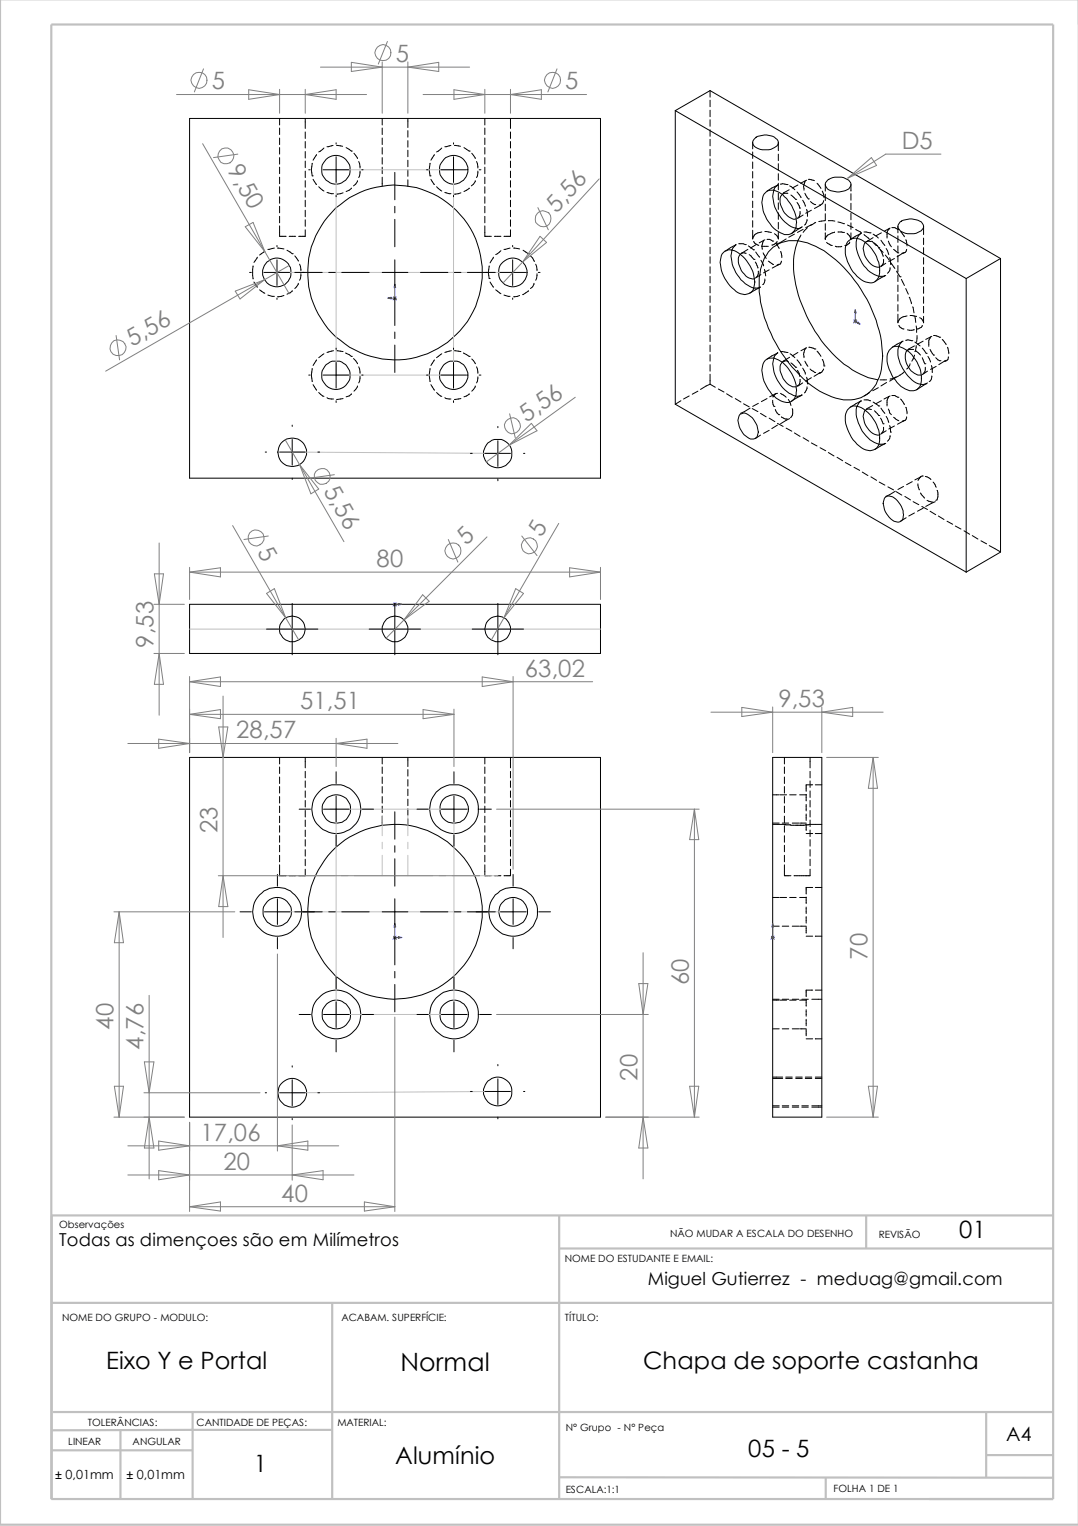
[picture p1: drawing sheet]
<svg xmlns="http://www.w3.org/2000/svg" width="210mm" height="297mm" viewBox="0 0 210 297" stroke-linecap="round" stroke-linejoin="round" font-family="sans-serif">
<g fill="none" stroke="#c0c0c0" stroke-width=".42">
<path d="M0 0v296.8h210M10 4.8h195.1v287h-195.1zM108.9 236.6v55.3M168.7 236.5v6.4M205.1 236.6h-195v55.3M10.1 253.6h195M64.7 253.6v38.3M108.9 243h96.2M10.3 274.9h194.8M23.5 278.4v13.2M37.2 278.3h27.4M37.5 274.9v17"/>
<path d="M37.5 278.3l-27.5 .1M192 274.8v12.8M10.2 282.3h27.3M108.9 287.6h96.2M160.8 287.6v4.2M192 283.2h13.1"/>
</g>
<g fill="none" stroke="#000" stroke-width=".19">
<path d="M138.3 17.6v1.3M138.3 19.5v1.3M138.3 17.6l-6.8 3.9M138.3 17.6l56.5 32.7M36.9 23.1h80v70h-80zM54.4 23.1v1.2M54.4 24.9v1.3M54.4 26.9v1.2M54.4 28.7v1.3M54.4 30.7v1.2M54.4 32.5v1.3M54.4 34.5v1.3"/>
<path d="M54.4 36.4v1.2M54.4 38.3v1.3M59.4 23.1v1.9M59.4 25.7v1.3M59.4 27.5v1.3M59.4 29.5v1.3M59.4 31.4v1.2M59.4 33.3v1.3M59.4 35.2v1.2M59.4 37.1v1.3M59.4 39v1.2M60.1 33h.3"/>
<path d="M60.8 34.2h.1M60.8 31.8l-.2 1.2 .2 1.2M61 34.9l.6 1M61.6 30.1l-.6 1.1M62.1 36.4l1 .8M62.9 33h5M63.1 28.8l-1 .8M63.7 37.5l1.2 .2M64.9 28.3l-1.2 .3M65.4 27.8v.3M65.4 30.5v5M65.4 38v.3"/>
<path d="M65.5 28.3l1.2 .2M66.8 37.5l-1.3 .3M67.4 28.7l1 .7M68.4 29.4h.1M68.4 36.6l-.4 .4-.6 .3M68.9 29.8l.7 1M69.6 35.2l-.3 .6-.5 .4M69.8 31.4l.3 1.3M70.1 33.3l-.1 .9-.2 .4M70.4 33h.3M74.4 23.1v1.2M74.4 24.9v1.3"/>
<path d="M74.4 26.9v1.2M74.4 28.7v1.3M74.4 30.7v1.2M74.4 32.5v1.3M74.4 34.5v1.7M76.9 33.6v5.3M79.4 23.1v1.7M79.4 25.4v1.3M79.4 27.4v1.2M79.4 29.2v1.3M79.4 31.2v1.3M79.4 33v1.3"/>
<path d="M79.4 35v1.3M83.1 33h.2M83.7 34.2h.1M83.7 31.8l-.1 1.2 .1 1.2M83.9 34.9l.7 1M84.6 30.1l-.7 1.1M85 36.4l1 .8M85.9 33h4.9M86 28.8l-1 .8M86.6 37.5l1.2 .2M87.8 28.3l-1.2 .3M88.3 27.8v.3"/>
<path d="M88.3 30.5v5M88.3 38v.3M88.5 28.3l1.2 .2M89.7 37.5l-1.2 .3M90.3 28.7l1.1 .7M91.4 29.4h.1M91.4 36.6l-1.1 .7M91.9 29.8l.6 1M92.5 35.2l-.3 .6-.4 .4M92.8 31.4l.2 1.3M93 33.3v.9l-.2 .4M93.3 33h.3"/>
<path d="M94.4 23.1v1.2M94.4 24.9v1.3M94.4 26.9v1.2M94.4 28.7v1.3M94.4 30.7v1.2M94.4 32.5v1.3M94.4 34.5v1.3M94.4 36.4v1.2M94.4 38.3v1.3M99.4 23.1v1.9M99.4 25.7v1.3M99.4 27.5v1.3"/>
<path d="M99.4 29.5v1.3M99.4 31.4v1.2M99.4 33.3v1.3M99.4 35.2v1.2M99.4 37.1v1.3M99.4 39v1.2M131.5 21.5l56.6 32.7M131.5 21.5v57.2M138.3 21.4v1.3M138.3 23.3v1.3M138.3 25.3v1.2M138.3 27.1v1.3"/>
<path d="M138.3 29.1v1.2M138.3 30.9v1.3M138.3 32.9v1.2M138.3 34.7v1.3M138.3 36.7v1.3M138.3 38.6v1.2M146.6 27.7v1.3M146.6 29.6v1.2M146.6 31.5v1.3M146.6 33.4v1.3M146.6 35.3v1.3M146.6 37.2v1.3"/>
<path d="M146.6 39.1v1.3M147.2 26.7a3.6 3.6 0 0 1 4.1 .4 .97 .97 0 0 1-.5 1.6 3.3 3.3 0 0 1-4.2-.6 1.18 1.18 0 0 1 .6-1.4zM149.3 37.3a2.68 2.68 0 0 1 3.1 .6 7.8 7.8 0 0 1 2.7 5.4 2.36 2.36 0 0 1-1.3 2.3 3.6 3.6 0 0 1-3.1-1.1 6.7 6.7 0 0 1-2.2-6 1.7 1.7 0 0 1 .8-1.2zM151.4 36h.1M151.4 36a3.4 3.4 0 0 0-.7 3.7 6.3 6.3 0 0 0 4.6 4.8l.8-.3M151.5 36l-2.1 1.2M151.6 27.7v1.6M151.6 30v1.3M151.6 31.9v1.2M151.6 33.8v1.3M151.6 35.7v1.2M151.6 37.6v1.3"/>
<path d="M151.6 39.5v1.3M152 35.8h.4l.8 .1M153.2 35.9h.1M153.4 37.6a1.34 1.34 0 0 0-1.5 1.8 3.9 3.9 0 0 0 2.7 3.3l.4-.1M153.7 36.9l-1.2 .7M153.8 36.2l1 .7M154 38l.9 .8M154.9 38.8h.1M155.2 37.4l.8 1.1M155.2 39.4l.4 .7 .1 .4M155.4 36l-1.1 .6M156.3 39l.5 1.2"/>
<path d="M156.7 37.6l.7 1.1M156.8 35.2a2.4 2.4 0 0 0-.3 1.8M157.1 35.1l-1.2 .6M157.4 38.7h.1M157.4 34.9l1.2 .3M157.8 39.2l.5 .5 .5 .1M159.1 35.7l.8 1M159.5 39.9h.3M159.8 39.9l-1.2 .7M160.1 37.2l.3 1.3M160.4 39.1a.95 .95 0 0 1-.6 .8M160.7 35.9v1.3"/>
<path d="M160.7 37.8v1.3M160.7 39.7v1.3M161.1 35.1a3.6 3.6 0 0 1 4.3 .2 1.13 1.13 0 0 1-.8 1.8 3.9 3.9 0 0 1-3.5-.3l-.1-.3a.94 .94 0 0 1 .1-1.4zM165.7 35.9v1.3M165.7 37.7v1.3M165.7 39.6v1.2M48.6 53h.3M49.3 51.8v2.5M49.4 54.9l.7 1M50.1 50.1l-.7 1M50.5 56.4l1.1 .7M51.4 53h5"/>
<path d="M51.6 48.9l-1.1 .7M52.2 57.4l1.2 .3M53.4 48.3l-1.2 .2M53.9 47.8v.2M53.9 50.6v5M53.9 58v.3M54 48.3l1.3 .2M54.4 40.2v1.2M54.4 42.1v1.3M54.4 44v2h1.3M55.3 57.5l-1.3 .3M55.9 48.7l1 .7"/>
<path d="M56.3 46h1.3M56.9 49.4h.1M56.9 56.6l-.4 .4-.6 .3M57.4 49.8l.7 1M57.4 53h5.3M58.1 55.1l-.7 1.1M58.3 51.4l.3 1.3M58.6 53.3l-.1 .9-.2 .4M59.4 40.9v1.3M59.4 42.8v1.3M59.4 44.7v1.3h-1.2M64 53h1.3"/>
<path d="M66.5 53h5.4M74.4 53h5M76.9 40.2v1.2M76.9 42.7v5.3M76.9 50.6v5M76.9 58v5.4M81.9 53h5.3M88.5 53h1.2M91 53h5.4M94.4 40.2v1.2M94.4 42.1v1.3M94.4 44v2h1.3"/>
<path d="M95.2 54.2h.1M95.2 51.8l-.1 1.2 .1 1.2M95.4 54.9l.7 1M96.1 50.1l-.7 1.1M96.3 46h1.2M96.5 56.4l1 .8M97.4 53h5M97.5 48.8l-1 .8M98.1 57.4l1.2 .3M99.3 48.3l-1.2 .2M99.4 40.9v1.3M99.4 42.8v1.3"/>
<path d="M99.4 44.7v1.3h-1.3M99.8 47.8v.2M99.8 50.6v5M99.8 58v.3M100 48.3l1.2 .2M101.2 57.5l-1.2 .3M101.9 48.7l1 .7M102.9 49.4h.1M102.9 56.6l-1.1 .7M103.3 49.8l.4 .4 .4 .7M104 55.1l-.3 .7-.4 .4M104.3 51.4l.3 1.3"/>
<path d="M104.6 53.3l-.1 .9-.2 .4M104.8 53h.4M138.3 40.5v1.3M138.3 42.4v1.2M138.3 44.3v1.3M138.3 46.2v1.2M138.3 48.1v1.3M138.3 50v1.3M138.3 51.9v1.3M138.3 53.8v1.3M138.3 55.7v1.3M138.3 57.6v1.3"/>
<path d="M138.3 59.5v1.3M141.1 48.9a3 3 0 0 1 3.5 1 6.4 6.4 0 0 1 2.1 6.3 2.24 2.24 0 0 1-3.7 .2 7 7 0 0 1-2.7-5.8 2.06 2.06 0 0 1 .8-1.7zM142.5 48.7a6.7 6.7 0 0 0 3 6.8l.5 .2a1.82 1.82 0 0 0 2 .1M143.3 47.6l-.8 1M143.3 47.6l-2.1 1.3M143.8 47.4h.9l.4 .2M144.4 49.3a1.94 1.94 0 0 0-.4 2.5 3.1 3.1 0 0 0 2.8 2.5l.1-.1M144.4 49.3h.9M145.1 47.6h.1M145.6 48.5l-1.2 .8M145.7 47.9l1 .7M145.9 49.6l.9 .9"/>
<path d="M146.6 41v1.3M146.6 43v1.2M146.6 44.8v1.7M146.7 48.6h.1M146.7 47l.3 .4 .7 .4M146.8 50.5h.1M147.1 51l.5 1.2M147.2 49.1l.7 1M147.2 47.6l-1.1 .7M147.7 52.8a1.18 1.18 0 0 1-.5 1.2M148.1 55.9l-2.1 1.2M148.2 50.7l.5 1.1"/>
<path d="M148.2 53.5l-1.1 .6M148.3 47.9h1.3M148.3 45.2h-.3a1.6 1.6 0 0 0-1.4 1.2M148.6 49.2l.6 1.1M148.7 46.8a2.2 2.2 0 0 0-.3 1.7M148.8 52.4l.3 1.3M148.9 45.1l1.3 .1M148.9 54.3a1.13 1.13 0 0 1-.4 1.1M148.9 46.7l-1.1 .6M149.4 46.6h.5l.6 .3M149.6 49.1a6.9 6.9 0 0 1 8.4-1.5 18.9 18.9 0 0 1 7 5.3 27.1 27.1 0 0 1 6.9 16.4 9.8 9.8 0 0 1-2.1 6.6 6.8 6.8 0 0 1-7.8 1.3 18.9 18.9 0 0 1-7.7-5.7 26.1 26.1 0 0 1-6.5-15.6 10.3 10.3 0 0 1 1.8-6.8zM149.6 50.8l1 .7"/>
<path d="M149.8 52.5l-1.1 .6M150.5 46.9h.1M150.8 45.5l.5 .4 .3 .5M151 47.4l.7 1M151.3 47l-.3 .4-.7 .3M151.6 41.4v1.3M151.6 43.3v1.3M151.6 45.2v1.3M151.6 51.4l-1.2 .8M152 49l.2 1.2M152.1 50.8l-.2 .6-.6 .2M153.1 46.5l-1.9 1"/>
<path d="M154.7 45.6l-1.1 .6M155.7 40.5h.1M155.8 41.2a1.18 1.18 0 0 1-.4 1.2M156 45.7a12.8 12.8 0 0 0-1.1 9.7 28.7 28.7 0 0 0 9.4 15.5 15.9 15.9 0 0 0 6.6 3M156.2 44.1l-2.1 1.4M156.4 44.6l-1.1 .6M156.4 41.9l-1.1 .6M157.1 40.8l.1 1.3M157.1 42.7l-.1 .7-.4 .4M157.2 44.3l-.8 .9M158 40.9l-1.1 .6M158.1 43.7l-1.2 .6"/>
<path d="M158.8 43.3l-1.1 .6M160.7 41.6v1.3M160.7 43.5v1.3M160.7 45.3v1.3M160.7 43l-1.3 .1M161 47.2l1.1 .6M161.3 45.7l-.6 .6M161.3 43h1.3M162.5 45.2l-1.1 .5M162.6 47.9h1.3M163.2 45.2h1.2M163.2 43.2l1.2 .3"/>
<path d="M164.9 45.4a1.3 1.3 0 0 1 .7 1.1M165 43.8l1.1 .5M165.3 46.8a2.15 2.15 0 0 1 2.8 .1 6.9 6.9 0 0 1 3 7.1 1.82 1.82 0 0 1-2.5 .9 7.1 7.1 0 0 1-4-6.6l.2-.9zM165.4 47.1v.2l-.6 .5h-.3M165.7 41.5v1.3M165.7 43.4v1.2M165.7 45.3v1.3M166.6 44.6l1.1 .7M166.9 46.4a6.8 6.8 0 0 0 2.1 6.2 3.4 3.4 0 0 0 3.3 1M167.6 45.3l-.7 1M167.7 45.4l-2.1 1.2M168.2 45.2l1.2 .1"/>
<path d="M168.2 45.7l1 .8M169.4 45.3h.1M169.7 47a1.06 1.06 0 0 0-1.6 1 3.8 3.8 0 0 0 2.8 4h.4M169.8 46.9l.8 .9M170 45.6l1 .7M170 46.3l-1.4 .8M170.2 47.3l.9 .9M170.6 47.8h.1M171.1 48.2h.1M171.1 48.3l.9 .8M171.4 48.7l.6 1.2M171.5 46.8l.8 1"/>
<path d="M171.6 45.3l-1.1 .6M172 50.5a1.08 1.08 0 0 1-.5 1.3M172.4 49.6l.7 1.1M172.5 53.6l-2.2 1.2M172.5 51.3l-1.1 .6M172.6 48.4l.5 1.2M173 46.9l.6 1.1M173.1 44.5l-.4 .8v1M173.2 50.2l.2 1.2M173.3 52.1a1.15 1.15 0 0 1-.5 1.1M173.3 44.4l-1.1 .6M173.4 51.4h.1"/>
<path d="M173.5 51.2l.7 1.1M173.7 44.3h.5l.6 .3M174 48.5l1 .7M174.2 50.3l-1.1 .6M174.6 52.8l.7 1.1M174.8 44.6h.1M174.8 44.1v1.2M174.8 45.9v1.3M174.8 47.9v1.2M174.8 49.7v1.3M174.8 51.7v1.2M174.8 53.5v1.3"/>
<path d="M174.8 55.5v1.3M174.8 57.3v1.3M174.8 59.3v1.3M175.3 53.9h.1M175.3 43.2a3.6 3.6 0 0 1 4.3 .3 .97 .97 0 0 1-.5 1.6 3.3 3.3 0 0 1-4.2-.6 1.06 1.06 0 0 1 .4-1.3zM175.3 45.1l.8 1M175.5 54.4l.6 1.2M175.6 49.3h.2M175.8 49.3l-1.1 .7M176.1 49.1l-.3 .2M176.4 46.7l.2 1.2M176.4 56.2l.5 1.1"/>
<path d="M176.5 48.5l-.2 .6-.5 .2M177 57.9l.5 1.2M177.7 59.7l.3 1.2M179.8 44.1v1.6M179.8 46.3v1.3M179.8 48.2v1.3M179.8 50.2v1.2M179.8 52v1.3M179.8 54v1.2M179.8 55.8v1.3M179.8 57.8v1.2M179.8 59.6v1.3"/>
<path d="M188.1 54.2v57.2M194.8 50.3v57.2l-6.7 3.9M194.8 50.3l-6.7 3.9M60.1 73h.3M60.8 71.7a4.8 4.8 0 0 0 0 2.6M61 74.9l.6 1.1M61.6 70l-.6 1.1M62.1 76.4l1 .8M62.9 73h5M63.1 68.9l-1 .7M63.7 77.4l.2 .2 1 .1M64.9 68.3l-1.2 .3"/>
<path d="M65.4 67.8v.2M65.4 70.6v5M65.4 78v.3M65.5 68.3l1.3 .1M66.8 77.6l-1.3 .2M67.3 68.7l1.1 .7M68.4 69.4h.1M68.4 76.7l-.4 .4-.6 .1M68.8 69.8l.8 1M69.6 75.1l-.7 1M69.8 71.4l.3 1.3M70.1 73.3l-.1 .9-.2 .3"/>
<path d="M70.4 73h.3M76.9 64.6v1.3M76.9 67.2v5.3M83.1 73h.2M83.7 71.7a4.8 4.8 0 0 0 0 2.6M83.9 74.9l.7 1.1M84.6 70l-.7 1.1M85 76.4l1 .8M85.9 73h4.9M86 68.9l-1 .7M86.4 71a2.77 2.77 0 0 1 3.9 .1 2.77 2.77 0 0 1 0 3.8 2.77 2.77 0 0 1-3.9 .1 2.86 2.86 0 0 1 0-4zM86.6 77.4l.3 .2 .9 .1"/>
<path d="M87.9 68.3l-1.3 .3M88.3 67.8v.2M88.3 70.6v5M88.3 78v.3M88.5 68.3l1.2 .1M89.7 77.6l-1.2 .2M90.3 68.7l1.1 .7M91.4 69.4h.1M91.4 76.7l-.6 .4-.5 .1M91.9 69.9l.6 .9M92.5 75.1l-.6 1M92.8 71.4l.2 1.3"/>
<path d="M93 73.3l-.2 1.2M93.3 73h.3M131.5 78.7l56.6 32.7M132.6 78l-1.1 .7M134.2 77.1l-1.1 .6M135.9 76.1l-1.1 .6M138.3 74.8l1 .6M138.3 74.8l-1.9 1M138.3 61.4v1.3M138.3 63.4v1.2M138.3 65.2v1.3M138.3 67.2v1.2"/>
<path d="M138.3 69v1.3M138.3 71v1.2M138.3 72.8v2M139.9 75.7l1.1 .6M141.5 76.7l1.1 .6M143.2 77.6l1.1 .7M144.8 78.6l1.1 .6M146 79.4l-1.8 1.1M146.5 79.5l1.1 .6M147.7 78.5l-1.1 .6M149 70.1a2.64 2.64 0 0 1 3.4 .5 7.4 7.4 0 0 1 2.6 6.2 1.92 1.92 0 0 1-3 1.2 7.1 7.1 0 0 1-3.6-6.4l.2-.8zM149.4 77.6l-1.1 .6"/>
<path d="M150.5 77.9l.2 1.2M150.7 79.1h.1M150.7 69.7a5.5 5.5 0 0 0 .7 4.3 5.9 5.9 0 0 0 3.9 3.2l.8-.4M150.9 76.7l-.4 .5M151 79.7l.6 1M151.4 68.6l-.7 1M151.4 76.6l-1.5 .6M151.5 68.7l-2.1 1.2M152 68.4l1.2 .2M152 76.6l1.1 .7M153.2 68.6h.1M153.5 70.4a1.13 1.13 0 0 0-1.2 .1 1.13 1.13 0 0 0-.4 1.2 3.9 3.9 0 0 0 2.7 3.6h.4"/>
<path d="M153.5 77.8l.5 1.1M153.8 69.5l-1.3 .8M153.8 68.9l1 .7M154 70.6l.9 .9M154.3 79.5a1.63 1.63 0 0 1-.4 1.8M154.9 71.5h.1M155.2 70l.8 1.1M155.3 72.1l.3 .6 .1 .6M155.4 68.6l-1.1 .7M155.8 73.9a1.03 1.03 0 0 1-.5 1.1M156.2 76.9l-2.1 1.2M156.3 71.7l.5 .9v.2"/>
<path d="M156.3 74.5l-1 .7M156.7 70.3l.6 1M156.9 67.8a1.97 1.97 0 0 0-.4 1.8M157.1 73.4l.1 1.3M157.1 67.7l-1.1 .6M157.1 75.3v.3l-.5 .9M157.2 74.7h.1M157.5 67.6l1.2 .3M157.7 71.8l1.1 .7M158 73.5l-1.1 .7M158.7 67.9h.1M159.1 68.4l.8 1"/>
<path d="M159.9 72.5l-1.4 .8M160.1 70l.3 .5v.7M160.4 71.8a1.04 1.04 0 0 1-1 .9M160.4 71.2h.1M165 79.8l.3-.3a2.15 2.15 0 0 1 2.8 .1 6.9 6.9 0 0 1 3 7 2.3 2.3 0 0 1-3.8 .2 7.7 7.7 0 0 1-2.7-5.8zM166.9 79.1a5.2 5.2 0 0 0 .7 4.3 6.2 6.2 0 0 0 3.5 3.1h.8l.4-.2M167.6 78l-.7 1M167.7 78l-2.1 1.3M168.2 77.8h.8l.5 .2M169.3 76.4l-1 .7M169.7 79.7a1.06 1.06 0 0 0-1.6 .9 3.9 3.9 0 0 0 2.8 4.1l.4-.1M169.9 78.9l-1.2 .8"/>
<path d="M170 78.3l1.1 .7M170.3 80l.8 .9M171 75.5l-1.1 .6M171.1 79h.1M171.4 73.9h1.2M171.5 79.4l.8 1.1M171.6 78l-1.1 .6M172.6 74.5l-1.1 .6M173 79.6l.2 .8 .4 .3M173.1 77.2a2.42 2.42 0 0 0-.4 1.8M173.3 77.1l-1.2 .6M173.4 67.9a2.15 2.15 0 0 1 2.9 .1 6.3 6.3 0 0 1 2.8 7.3 2.01 2.01 0 0 1-2.8 .4 7.1 7.1 0 0 1-3.5-6.8z"/>
<path d="M173.7 77h.5l.6 .3M174.5 73.3l-1.2 .5M174.8 77.3h.1M174.8 61.2v1.7M175 67.4a6.8 6.8 0 0 0 2.5 6.5 2.65 2.65 0 0 0 2.9 .7M175 63.4l.3 .3 .7 .3M175 73.2l-1.8 1M175.3 77.7l.8 1.1M175.7 66.4l-.7 .9M175.9 66.4l-2.2 1.2M176.1 72.3l-1 .8M176.4 79.3l.2 1.2"/>
<path d="M176.4 66.2h.4l.7 .1M176.6 61.5l-.3 .1a1.67 1.67 0 0 0-1.5 1.1M177.2 61.4l1.3 .2M177.2 70.8l-.1 .3-.6 .7M177.5 66.3h.1M177.7 68h.1M177.7 68h-.6a1.08 1.08 0 0 0-.8 1.4 3.6 3.6 0 0 0 2.7 3.6h.4M178 64.1a1.38 1.38 0 0 1-1.3 .1M178.1 69.1l-.6 1.2M178.1 67.3l-1.3 .8M178.1 61.6l.2 1.2M178.1 66.6l1.1 .7"/>
<path d="M178.3 68.3l.9 .8M178.4 63.4l.1 1.3M178.4 67.3l-.3 1.1M178.6 65.3l-.1 1.3M179.1 61.8l.3 .2 .4 .7M179.6 63.4l-.2 .3-.8 .3M179.6 67.8l.7 1M179.6 69.6l.5 1.2M179.7 66.4l-1.1 .6M179.8 61.6v1.3M180.1 70.8h.1M180.2 71.5a1.23 1.23 0 0 1-.5 1.3"/>
<path d="M180.3 68.8h.1M180.6 74.5l-2.1 1.4M180.6 72.2l-1 .7M180.7 69.4l.5 1.1M181.1 68l.7 1.1M181.2 65.6a2.42 2.42 0 0 0-.4 1.8M181.4 71.1l.1 1.4M181.4 73.2a1.15 1.15 0 0 1-.5 1.1M181.4 65.5l-1.1 .6M181.8 69.1h.1M181.8 65.3l1.2 .3M182.2 69.6l.4 .4 .6 .2"/>
<path d="M182.3 71.3l-1.1 .6M183 65.6h.1M183.5 66.1l.7 1M183.9 70.3l-1.1 .7M184.2 70.1l-.3 .2M184.5 67.6l.2 1.3M184.7 69.5a.7 .7 0 0 1-.8 .8M51.6 88h.3M54.4 88h5M56.9 82.7v.3M56.9 85.5v5M56.9 93.1v.2"/>
<path d="M61.9 88h.3M91.6 88.3h.3M94.4 88.3h5M96.9 83v.3M96.9 85.8v5M96.9 93.2v.4M101.9 88.3h.3M144.1 80.6l.3-.1a1.5 1.5 0 0 1 1.7 .6 3.6 3.6 0 0 1 1.3 3.9 1.45 1.45 0 0 1-2.2-.1 3.8 3.8 0 0 1-1.4-3.8zM148.1 80.5l1.1 .6M148.1 84.7l-1 .7M149.8 81.4l1.1 .7M149.8 83.8l-1.1 .6"/>
<path d="M151.4 82.4l1.1 .6M151.4 82.7l-1.1 .7M151.6 80.7h.1M152.1 81.1l.8 .5h.4M153.1 83.3l1.1 .6M153.8 81.5l-1.8 1M154.7 84.3l1.1 .6M156.4 85.2l1.1 .7M158 86.2l1.1 .6M159.7 87.2l1.1 .5M161.3 88.1l1.1 .7M163 89l1.1 .7"/>
<path d="M164.6 90l1.1 .6M166.3 91l1.1 .6M167.9 91.9l1.1 .7M169.6 92.8l1.1 .7M171.1 80.9h.1M171.2 93.8l1.1 .6M171.4 81.4l.6 1.1M172 82.5h.1M172 83.2a1.18 1.18 0 0 1-.4 1.2M172.2 97a1.45 1.45 0 0 1 2.2 .1 3.8 3.8 0 0 1 1.3 4.1 1.45 1.45 0 0 1-2.2-.2 3.8 3.8 0 0 1-1.3-4zM172.5 86.3l-2.2 1.2M172.6 81.1l.5 1.1"/>
<path d="M172.6 83.8l-1.2 .7M172.9 94.8l1.1 .6M173.2 82.8l.2 1.3M173.3 84.8a1.15 1.15 0 0 1-.5 1.1M173.4 84.1h.1M174 81.2l1 .7M174.2 82.9l-1.1 .6M174.3 95.6l-1.8 1M174.5 95.7l1.1 .7M175.9 94.7l-1.1 .6M176.1 81.8l-1.3 .8M176.2 96.6l1.1 .7"/>
<path d="M176.5 81.1l-.2 .7-.6 .2M177.6 93.8l-1.1 .5M177.8 97.6l1.1 .6M178.1 99.9l-1.1 .5M178.7 94.2l.3 1.2M179.2 96l.8 1M179.3 92.8l-1.2 .6M179.5 98.6l1.1 .6M179.6 92.7h.1M179.6 92.7l-.4 .2-.5 .6M179.7 98.9l-1.1 .6M180.2 92.7l.6 .3 .5 .3"/>
<path d="M180.5 97.4l1.2 .3M181.1 99.5l1.1 .7M181.7 93.8l.6 1.1M182.1 97.6l-1.8 1M182.5 95.4a2.16 2.16 0 0 1 0 1.9l-.3 .1M36.9 117.6h80v9.6h-80zM56.9 117.5v10M76.9 117.5v10M96.9 117.5v10M176.4 100.8l-1.1 .7M182.7 100.4l1.1 .7M184.4 101.5l1.1 .6"/>
<path d="M186 102.4l1.1 .6M187.7 103.3l1.1 .7M189.3 104.3l1.1 .6M191 105.3l1.1 .6M192.6 106.2l2.1 1.2M51.9 122.5h10M71.9 122.5h10M91.9 122.5h10M36.9 147.4h80v70.1h-80zM54.4 147.4v1.3M54.4 149.3v1.3M54.4 151.2v1.3"/>
<path d="M54.4 153.1v1.3M54.4 155.1v1.2M54.4 156.9v1.3M54.4 158.9v1.2M58.3 157.5h2.2M59.4 147.4v2.1M59.4 150.1v1.3M59.4 152v1.3M59.4 154v1.2M59.4 155.8v1.3M59.4 157.8v1.2M59.4 159.6v1.3"/>
<path d="M63 157.5h5M65.4 150.2v2.3M65.4 155v5M70.5 157.5h2.2M74.4 147.4v1.3M74.4 149.3v1.3M74.4 151.2v1.3M74.4 153.1v1.3M74.4 155.1v1.2M74.4 156.9v1.3M74.4 158.9v1.7M76.9 158v5.4"/>
<path d="M79.4 147.4v1.8M79.4 149.8v1.3M79.4 151.8v1.2M79.4 153.6v1.3M79.4 155.6v1.2M79.4 157.4v1.3M79.4 159.4v1.2M81.2 157.5h2.2M85.9 157.5h5M88.4 150.2v2.3M88.4 155v5M93.4 157.5h2.3"/>
<path d="M94.4 147.4v1.3M94.4 149.3v1.3M94.4 151.2v1.3M94.4 153.1v1.3M94.4 155.1v1.2M94.4 156.9v1.3M94.4 158.9v1.2M99.4 147.4v2.1M99.4 150.1v1.3M99.4 152v1.3M99.4 154v1.2M99.4 155.8v1.3"/>
<path d="M99.4 157.8v1.2M99.4 159.6v1.3M150.5 147.4h9.5v70.1h-9.5zM150.5 154.7h1.2M151.9 154.7h1.3M152.7 147.4v1.3M152.7 149.3v1.3M152.7 151.2v1.3M152.7 153.1v1.3M152.7 155.1v1.2M152.7 156.9v1.3M152.7 158.9v1.2"/>
<path d="M153.8 154.7h1.2M155.7 154.7h1.3M157 154.6v1.3M157 156.6v1.2M157 158.4v1.3M157.7 147.4v2.1M157.7 150.1v1.3M157.7 152v1.3M157.7 154v1.2M157.7 155.8v1.3M157.7 157.8v1.2M157.7 159.6v1.3"/>
<path d="M158.2 152.8h-1.2v1.2M158.7 152.8h1.3M46.7 177.5h2.2M51.5 177.5h5M54 170.2v2.3M54 174.9v5M54.4 168.3v2.2h1.3M54.4 160.7v1.3M54.4 162.7v1.2M54.4 164.5v1.3M54.4 166.5v1.3M56.3 170.5h1.3"/>
<path d="M57.4 177.5h5.3M59.4 169.2v1.3h-1.2M59.4 161.6v1.2M59.4 163.4v1.3M59.4 165.4v1.3M59.4 167.2v1.3M64 177.5h1.3M65.4 162.5v2.2M66.5 177.5h5.4M74.4 177.5h5M76.9 164.6v1.3M76.9 167.2v5.3"/>
<path d="M76.9 174.9v5M81.9 177.5h5.3M88.4 162.5v2.2M88.5 177.5h1.2M91 177.5h5.4M94.4 168.3v2.2h1.3M94.4 160.7v1.3M94.4 162.7v1.2M94.4 164.5v1.3M94.4 166.5v1.3M96.3 170.5h1.2M97.5 177.5h4.9"/>
<path d="M99.4 169.2v1.3h-1.3M99.4 161.6v1.2M99.4 163.4v1.3M99.4 165.4v1.3M99.4 167.2v1.3M99.9 170.2v2.3M99.9 174.9v5M104.9 177.5h2.3M150.5 160.5h2.4l1.1 .1 6-.1M150.5 174.7h1.2M150.5 160.2h1.2M151.9 174.7h1.3"/>
<path d="M152.3 160.2h1.3M152.7 168.3v2.2h1.3M152.7 160.7v1.3M152.7 162.7v1.2M152.7 164.5v1.3M152.7 166.5v1.3M153.8 174.7h1.2M154.3 160.2h1.2M155.7 174.7h1.3M155.7 160.2h1.3M155.8 160.6h.1M157 160.4v1.3"/>
<path d="M157 174.6v1.3M157 176.6v1.2M157 178.4v1.3M157 162.2h1.2M157.7 169.2v1.3h-3.1M157.7 161.6v1.2M157.7 163.4v1.3M157.7 165.4v1.3M157.7 167.2v1.3M158.2 172.7h-1.2v1.3M158.7 172.7h1.3M158.7 162.2h1.3"/>
<path d="M54 182.5v2.2M58.3 197.5h2.2M63 197.5h5M65.4 190.2v2.3M65.4 195v5M70.5 197.5h2.2M76.9 182.5v5.3M76.9 189.1v1.3M76.9 191.6v5.4M81.2 197.5h2.2M85.9 197.5h5M88.4 190.2v2.3"/>
<path d="M88.4 195v5M93.4 197.5h2.3M99.9 182.5v2.2M150.5 180.3h1.2M150.5 194.5h1.2M150.5 194.7h1.2M151.9 194.7h1.3M152.3 180.3h1.3M152.3 194.5h1.3M153.8 194.7h1.2M154.3 180.3h1.2M154.3 194.5h1.2"/>
<path d="M155.7 180.3h1.3M155.7 194.7h1.3M156.1 194.5h1.3M157 180.4v1.2M157 194.6v1.3M157 196.5v1.3M157 198.4v1.3M157 182.2h1.2M158.1 194.5h1.9M158.2 192.7h-1.2v1.3M158.7 182.2h1.3M158.7 192.7h1.3"/>
<path d="M51.6 212.7h.3M54.4 212.7h5M56.9 207.5v.2M56.9 210.2v5.1M56.9 217.7v.3M61.9 212.7h.3M65.4 202.5v2.3M88.4 202.5v2.3M91.6 212.5h.3M94.4 212.5h5M96.9 207.2v.3M96.9 210v5"/>
<path d="M96.9 217.5v.3M101.9 212.5h.3M150.5 209.9h1.9M150.5 215.5h1.2M150.5 200.3h1.2M150.5 209.7h1.9M150.5 215.3h1.2M152.3 215.5h1.3M152.3 200.3h1.3M152.3 215.3h1.3M153 209.9h1.3M153 209.7h1.3"/>
<path d="M154.3 215.5h1.2M154.3 200.3h1.2M154.3 215.3h1.2M154.9 209.9h1.3M154.9 209.7h1.3M155.7 200.3h1.3M156.1 215.5h1.3M156.1 215.3h1.3M156.8 209.9h1.3M156.8 209.7h1.3M157 200.3v1.3M157 202.2h1.2"/>
<path d="M158.1 215.5h1.9M158.1 215.3h1.9M158.7 209.9h1.3M158.7 202.2h1.3M158.7 209.7h1.3"/>
<circle cx="65.4" cy="33" r="2.75"/>
<circle cx="88.3" cy="33" r="2.77"/>
<circle cx="53.9" cy="53" r="2.78"/>
<circle cx="76.9" cy="53.1" r="17"/>
<circle cx="99.8" cy="53.1" r="2.79"/>
<circle cx="65.4" cy="73" r="2.78"/>
<circle cx="56.9" cy="88.1" r="2.79"/>
<circle cx="96.9" cy="88.3" r="2.77"/>
<circle cx="56.9" cy="122.4" r="2.49"/>
<circle cx="76.9" cy="122.4" r="2.49"/>
<circle cx="96.9" cy="122.4" r="2.49"/>
<circle cx="65.4" cy="157.5" r="2.79"/>
<circle cx="65.5" cy="157.5" r="4.8"/>
<circle cx="88.4" cy="157.5" r="4.7"/>
<circle cx="88.4" cy="157.5" r="2.79"/>
<circle cx="53.9" cy="177.5" r="2.78"/>
<circle cx="54" cy="177.5" r="4.8"/>
<circle cx="76.9" cy="177.5" r="17"/>
<circle cx="99.9" cy="177.5" r="4.7"/>
<circle cx="99.9" cy="177.5" r="2.79"/>
<circle cx="65.5" cy="197.5" r="2.77"/>
<circle cx="65.5" cy="197.5" r="4.8"/>
<circle cx="88.4" cy="197.4" r="4.7"/>
<circle cx="88.4" cy="197.5" r="2.77"/>
<circle cx="56.9" cy="212.7" r="2.79"/>
<circle cx="96.9" cy="212.5" r="2.77"/>
</g>
<g fill="#00f" stroke="#00f" stroke-width=".19">
<path d="M77.6 182.3l.6 .2-.6 .2z"/>
<path d="M76.9 179.8l.1 .7h-.3z"/>
<path d="M75.5 58l.7-.1v.3z"/>
<path d="M76.9 55.3l.1 .7h-.3z"/>
<path d="M77.6 117.5l.6 .1-.6 .2z"/>
<path d="M150.5 179.8l.1 .7h-.3z"/>
<path d="M167.1 62.7l.4 .4-.5-.2z"/>
<path d="M166.5 60.3l.2 .6h-.3z"/>
</g>
<g fill="none" stroke="#00f" stroke-width=".19">
<path d="M75.5 58h1.7M76.6 57.8l.6 .6M76.9 55.3v3.1M77.1 57.8l-.6 .6M166.3 62.5h.6M166.3 62.3l.6 .6M166.5 62.5l1 .6M166.5 60.3v2.6M166.8 62.3l-.6 .6M76.6 117.6h1.6M76.6 117.4l.6 .6M76.9 117.6h.1"/>
<path d="M76.9 117.4v.6M77.1 117.4l-.6 .6M76.9 179.8v3M150.5 179.8v3M76.6 182.5h1.6M76.6 182.2l.6 .6M77.1 182.2l-.6 .6M150.2 182.5h.6M150.2 182.2l.6 .6M150.5 182.5h.1M150.7 182.2l-.6 .6"/>
</g>
<g fill="none" stroke="#c0c0c0" stroke-width=".19">
<path d="M65.4 33h22.9v40h-22.9zM53.9 53h45.9M56.9 88l40 .3M36.9 122.5h80M64.3 157.5h24.1v40h-23v-40M74.4 158.8v3.9M79.4 158.8v3.9M54 177.5h45.9M56.3 170.5h8.9M66.5 170.5h1.2M69 170.5h15.2M74.4 163.9v1.3"/>
<path d="M74.4 166.5v4M79.4 163.9v1.3M79.4 166.5v4M85.5 170.5h1.3M88.1 170.5h8.8M96.9 212.5l-40 .2"/>
</g>
<g fill="none" stroke="#808080" stroke-width=".19">
<path d="M34.4 18.4h37M39.6 13.4l-1.8 4.5M48.4 17.5l6 .9-6 .9zM54.4 17.4v4.6M59.4 18.4l6-.9v1.8zM59.4 17.4v4.6M62.4 13.1h29M68.4 12.1l6 1-6 .8zM74.4 12.1v9.9M75.4 8.1l-1.7 4.4M79.4 12.1v9.9M79.4 13.1l6-1v1.8z"/>
<path d="M82.4 18.4h31.8M88.4 17.5l6 .9-6 .9zM94.4 17.4v4.6M99.4 18.4l6-.9v1.8zM99.4 17.4v4.6M108.5 13.4l-1.8 4.5M39.5 28l12.1 21M46.3 30l-4.7 .7M116.7 34.8l-14.9 16.2M165.1 34.7l4.6-4 1 1.5zM183.2 30h-10.7l-7.4 4.7M45.8 56.7l5.7-2.2-4.8 3.7z"/>
<path d="M47.8 44.1l1.5-.8 2.3 5.7zM51.5 54.5l-30.9 17.7M51.6 49l4.7 8.2M56.3 51.7l-4.8 2.8M101.8 51l-3.8 4.1M104.7 40.4l2.1 4.3M105.2 46l1.2 1.2-4.6 3.8zM22.6 65.3l.7 4.7M112 77.3l-12.9 9.3M55.5 85.6l2.8 4.9M58.3 90.5l3.8 4.7-1.6 .9zM58.3 90.5l8.7 14.9"/>
<path d="M65.1 92.4l-4.7 .7M99.1 86.6l4.4-4.2 1.1 1.4zM99.1 86.6l-4.4 3.3M99.2 80.5l1.1 4.7M30 117.6h5.9M30.1 111.7h1.7l-.8 5.9zM31 105.7v33.5M36.9 110.4v6.3M36.9 111.4l6-.9v1.8zM36.9 111.4h80M45.3 102.3l10.3 18M51.9 115.5l1.5-.9 2.2 5.7z"/>
<path d="M52.2 104.3l-4.7 .7M82.3 115.8l1.3 1.2-4.9 3.7zM87.3 105l1.9 4.4M94.8 104.5l-16.1 16.2M100.4 114.6l1.5 .9-3.8 4.8zM101.6 104.3l3 3.8M108.8 101.9l-10.7 18.4M110.9 110.5l6 .9-6 .9zM116.9 110.4v6.3M30 127.2h5.9M31 127.2l.8 6h-1.7zM36.9 131.7v14.8"/>
<path d="M36.9 132.7l6-.9v1.8zM36.9 139.1l6-1v1.8zM36.9 132.7h78.5M36.9 139.1h51.5M43.4 135.5v47M55.6 120.3l2.6 4.3M78.7 120.7l-3.5 3.5M82.4 138.1l6 1-6 .8zM88.4 138v11.2M93.9 131.8l6 .9-6 .9zM98.1 120.3l-2.4 4.3M99.9 131.7v37.5"/>
<path d="M138.4 138.6h33.6M144.4 137.7l6.1 .9-6.1 .9zM150.5 137.6v8.9M160 137.6v8.9M160 138.6l6-.9v1.8zM24.9 144.7h52.6M30.9 143.9l6 .8-6 1zM42.6 141.5h1.8l-1 5.9zM65.4 144.7l6.1-.8v1.8zM65.4 143.7v5.5M96.7 157.5h39.4M135.2 157.5v60"/>
<path d="M135.2 157.5l.9 5.9h-1.8zM161 147.4h10M170 147.4l.9 6h-1.8zM170 147.4v70.1M22.2 177.5h23.5M23.2 177.5l.8 6h-1.7zM23.2 177.5v40M42.5 170.5h50.9M43.4 170.5l1 6h-1.8zM29 193.7v35.8M54 185.7v38.4M76.9 198v37.8"/>
<path d="M96.7 197.5h29.5M124.4 191.5h1.8l-1 6zM125.2 185.4v44.1M22.2 217.5h13.7M22.3 211.4h1.7l-.8 6.1zM28 212.7h22.6M28.1 206.7h1.9l-1 6zM29 217.5l1 6h-1.9zM36.9 218.5v17.3M56.9 219v10.7M117.9 217.5h18.2M125.2 217.5l1 6h-1.8z"/>
<path d="M134.3 211.4h1.8l-.9 6.1zM161 217.5h10M169.1 211.4h1.8l-.9 6.1zM24.9 228.7h44M24.9 223h41.1M30.9 222.1l6 .9-6 .9zM30.9 227.9l6 .8-6 .9zM36.9 234.9h40M36.9 234.9l6-.9v1.7zM54 223l5.9-.9v1.8zM56.9 228.7l6-.8v1.7zM71 234l5.9 .9-5.9 .8z"/>
<circle cx="38.8" cy="15.6" r="1.54"/>
<circle cx="74.6" cy="10.3" r="1.54"/>
<circle cx="107.6" cy="15.6" r="1.54"/>
<circle cx="44" cy="30.4" r="1.55"/>
<circle cx="105.8" cy="42.6" r="1.57"/>
<circle cx="23" cy="67.7" r="1.54"/>
<circle cx="62.7" cy="92.7" r="1.57"/>
<circle cx="99.8" cy="82.9" r="1.55"/>
<circle cx="49.8" cy="104.7" r="1.54"/>
<circle cx="88.2" cy="107.2" r="1.58"/>
<circle cx="103" cy="106.2" r="1.55"/>
</g>
<text font-size="4.9" x="78" y="266.8">Normal</text>
<g font-size="4.7" fill="#808080">
<text x="41.2" y="17.4">5</text>
<text x="77" y="12.1">5</text>
<text x="110.1" y="17.4">5</text>
<text x="175.6" y="29">D5</text>
<text x="44.2" y="33.1" transform="rotate(60 44.2 33.1)">9,50</text>
<text x="108.4" y="41.6" transform="rotate(-47 108.4 41.6)">5,56</text>
<text x="25.7" y="67.5" transform="rotate(-30 25.7 67.5)">5,56</text>
<text x="102.5" y="82.4" transform="rotate(-36 102.5 82.4)">5,56</text>
<text x="62.9" y="95.5" transform="rotate(60 62.9 95.5)">5,56</text>
<text x="50" y="107.5" transform="rotate(60 50 107.5)">5</text>
<text x="90.8" y="106.4" transform="rotate(-45 90.8 106.4)">5</text>
<text x="105.4" y="104.7" transform="rotate(-60 105.4 104.7)">5</text>
<text x="73.3" y="110.3">80</text>
<text x="29.9" y="126.1" transform="rotate(-90 29.9 126.1)">9,53</text>
<text x="102.2" y="131.7">63,02</text>
<text x="151.6" y="137.6">9,53</text>
<text x="46" y="143.7">28,57</text>
<text x="58.4" y="138">51,51</text>
<text x="42.3" y="162.2" transform="rotate(-90 42.3 162.2)">23</text>
<text x="134.1" y="191.8" transform="rotate(-90 134.1 191.8)">60</text>
<text x="168.9" y="186.8" transform="rotate(-90 168.9 186.8)">70</text>
<text x="22.1" y="200.4" transform="rotate(-90 22.1 200.4)">40</text>
<text x="27.9" y="204.3" transform="rotate(-90 27.9 204.3)">4,76</text>
<text x="124.1" y="210.3" transform="rotate(-90 124.1 210.3)">20</text>
<text x="39" y="222">17,06</text>
<text x="43.5" y="227.7">20</text>
<text x="54.8" y="233.9">40</text>
</g>
<g font-size="4.7">
<text x="186.8" y="240.9">01</text>
<text x="20.7" y="266.4">Eixo Y e Portal</text>
<text x="125.2" y="266.4">Chapa de soporte castanha</text>
<text x="49.4" y="286.6">1</text>
<text x="77" y="285">Alumínio</text>
<text x="145.7" y="283.6">05 - 5</text>
</g>
<text font-size="3.8" x="195.9" y="280.4">A4</text>
<g font-size="3.5">
<text x="11.5" y="242.5">Todas as dimençoes são em Milímetros</text>
<text x="126.2" y="250.2">Miguel Gutierrez - meduag@gmail.com</text>
</g>
<g font-size="2.5">
<text x="10.8" y="287.8">± 0,01mm</text>
<text x="24.6" y="287.8">± 0,01mm</text>
</g>
<g font-size="1.9">
<text x="11.5" y="239.1">Observações</text>
<text x="110" y="245.6">NOME DO ESTUDANTE E EMAIL:</text>
<text x="130.5" y="240.8">NÃO MUDAR A ESCALA DO DESENHO</text>
<text x="171.1" y="241.1">REVISÃO</text>
<text x="12.1" y="257.1">NOME DO GRUPO - MODULO:</text>
<text x="66.5" y="257.1">ACABAM. SUPERFÍCIE:</text>
<text x="110" y="257.2">TÍTULO:</text>
<text x="13.3" y="281.2">LINEAR</text>
<text x="17.1" y="277.5">TOLERÂNCIAS:</text>
<text x="25.8" y="281.2">ANGULAR</text>
<text x="38.3" y="277.5">CANTIDADE DE PEÇAS:</text>
<text x="65.7" y="277.5">MATERIAL:</text>
<text x="110.2" y="278.6">N° Grupo - N° Peça</text>
<text x="110.2" y="290.6">ESCALA:1:1</text>
<text x="162.3" y="290.4">FOLHA 1 DE 1</text>
</g>
</svg>
